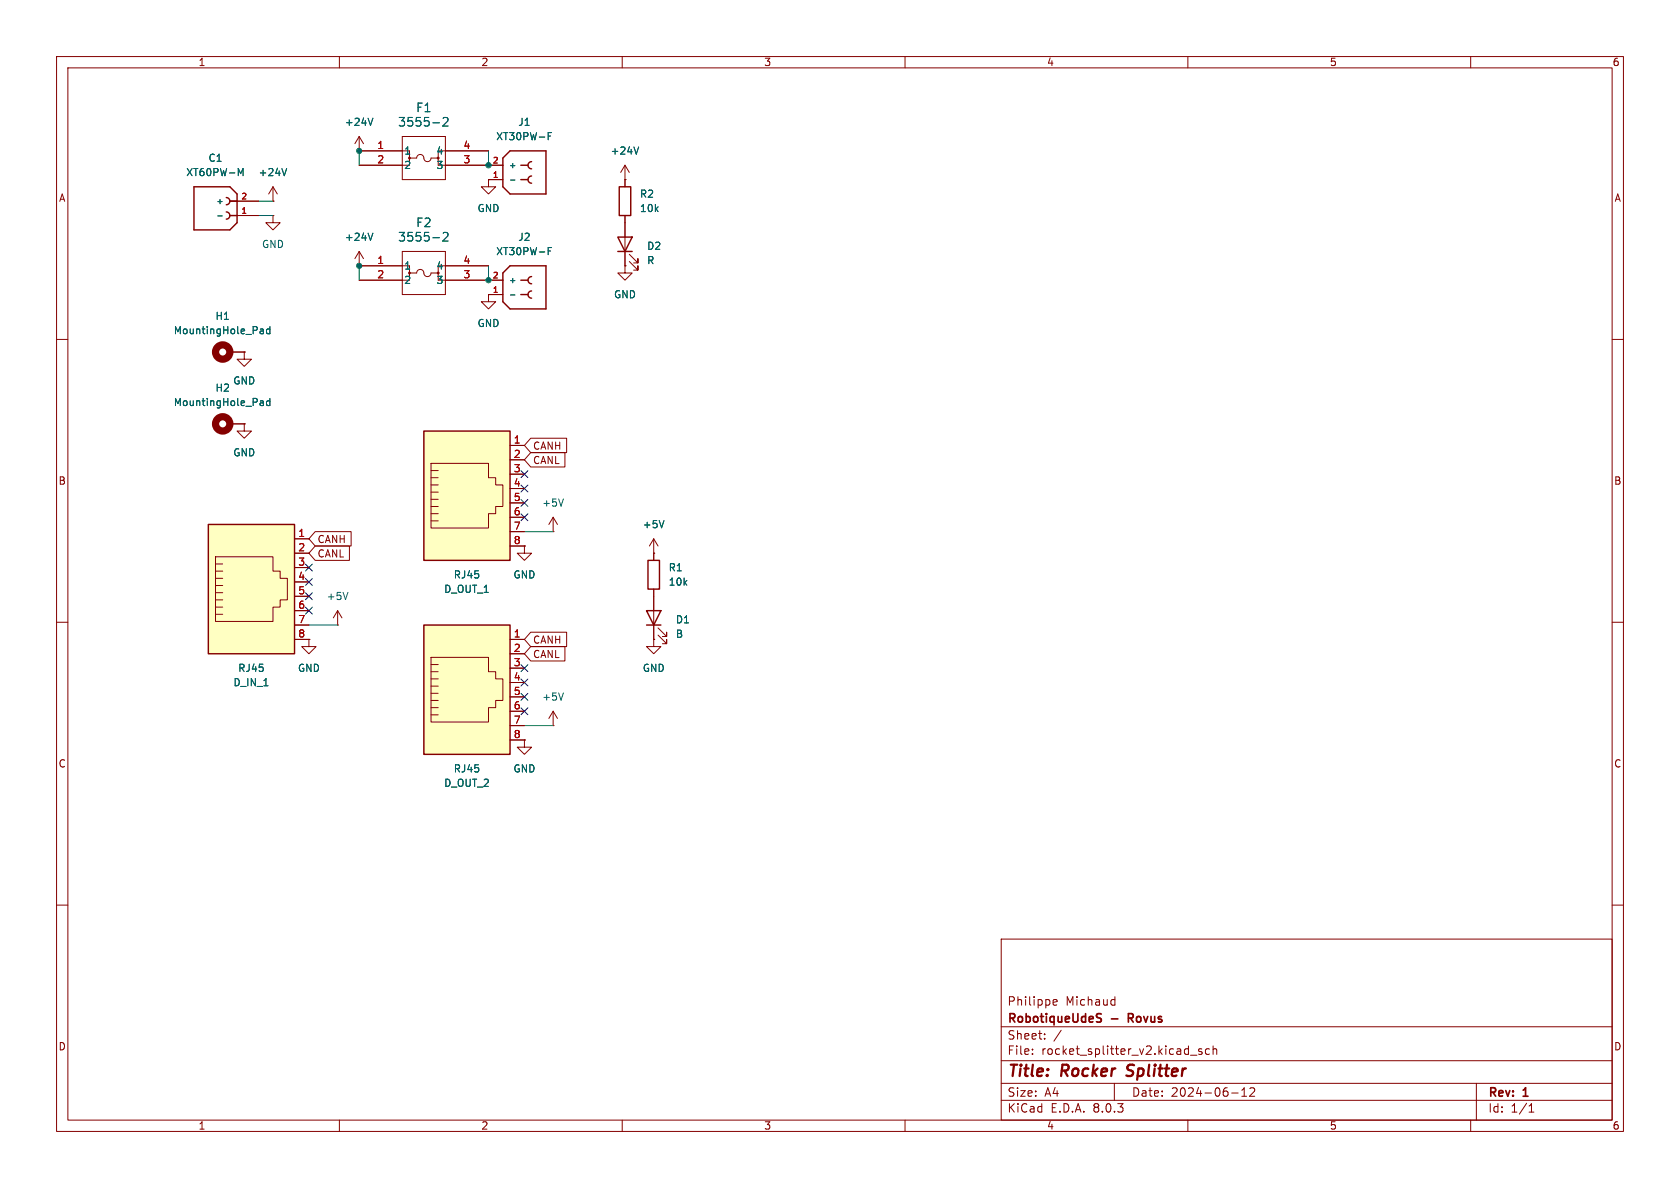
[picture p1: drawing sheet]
<svg xmlns="http://www.w3.org/2000/svg" width="297mm" height="210mm" viewBox="0 0 297 210" stroke-linecap="round" stroke-linejoin="round" font-family="sans-serif">
<g fill="none" stroke="#840000" stroke-width=".18">
<path d="M10 10h277v190h-277zM12 12h273v186h-273zM60 10v2M110 10v2M160 10v2M210 10v2M260 10v2M40.6 38.1h5.1M40.6 35.6h5.1M48.3 38.1v1.3h1.2l-1.2 1.2-1.3-1.2h1.3M48.3 38.1h.1M48.3 35.6h.1"/>
<path d="M48.3 33l-.8 1.3M48.3 33v2.6M48.3 33l.7 1.3M63.5 26.7h.1M63.5 29.2h7.6M63.5 26.7h7.6M63.5 24.1l-.8 1.3M63.5 24.1v2.6M63.5 24.1l.8 1.3M71.1 24.1h7.6v7.7h-7.6zM72.4 27.9h1.3a.67 .67 0 0 1 .7-.6 .67 .67 0 0 1 .6 .9 .63 .63 0 0 0 .7 .4 .63 .63 0 0 0 .5-.7h1.3M72.4 26.7v2.5"/>
<path d="M86.4 31.8v1.2h1.2l-1.2 1.3-1.3-1.3h1.3M86.4 31.8h.1M86.4 31.8h2.5M86.4 26.7h-8.9v2.5h11.4M110.5 31.8h.1M110.5 29.2v3.8M110.5 38.1v8.9M110.5 29.2l.8 1.3M110.5 29.2l-.8 1.3M10 60h2M63.5 47h.1M63.5 44.5v2.5"/>
<path d="M63.5 49.5h7.6M63.5 47h7.6M63.5 44.5l-.8 1.2M63.5 44.5l.8 1.2M71.1 44.5h7.6v7.6h-7.6zM72.4 48.3h1.3a.67 .67 0 0 1 .7-.7 .67 .67 0 0 1 .6 .9 .63 .63 0 0 0 .7 .4 .63 .63 0 0 0 .5-.6h1.3M72.4 47v2.5M86.4 52.1v1.2h1.2l-1.2 1.3-1.3-1.3h1.3M86.4 52.1h.1M86.4 47h-8.9v2.5h11.4M86.4 52.1h2.5M110.5 47v1.3h1.3l-1.3 1.2-1.3-1.2h1.3"/>
<path d="M110.5 47h.1M111.3 46.2l1.5 1.6v-.8v.8h-.8M111.3 45l1.5 1.5v-.8v.8h-.8M285 60h2M40.6 74.9h2.6M40.6 62.2h2.6M43.2 74.9v1.3h1.2l-1.2 1.3-1.3-1.3h1.3M43.2 74.9h.1M43.2 62.2v1.3h1.2l-1.2 1.3-1.3-1.3h1.3M43.2 62.2h.1M115.6 97.8v1.3M10 110h2"/>
<path d="M54.6 113v1.3h-1.3l1.3 1.3 1.3-1.3h-1.3M54.6 113h.1M59.7 110.5h.1M59.7 108l.8 1.2M59.7 108v2.5M59.7 108l-.8 1.2M115.6 113v1.3h1.2l-1.2 1.3-1.3-1.3h1.3M115.6 113h.1M115.6 104.1v8.9M116.3 112.3l1.6 1.5v-.8v.8h-.8M116.3 111l1.6 1.5v-.7v.7h-.8M285 110h2"/>
<path d="M97.8 128.3h.1M97.8 125.7l.8 1.3M97.8 125.7v2.6M97.8 125.7l-.8 1.3M10 160h2M285 160h2M177 166h108v32h-108zM186.2 177.2l.7-.1-.1-.3-.4-.1-.2 .2v.7h.6M196.7 176.7l.4 .1M197.1 177.6l-.4 .1M197.1 176.2v1.5M60 198v2"/>
<path d="M110 198v2M160 198v2M177 194.5h108M177 191.5h108M177 187.5h108M177 181.5h108M182.5 186.3v.1M182.5 185.5v.1M184.7 183.6v.1M184.7 182.8v.1M187.6 182.1l-1.3 2M197 191.5v3"/>
<path d="M210 198v2M210.5 186.5h1.1M212.5 185.5l-.4-.1-.2 .2 .1 .2 .5 .2v.3h-.6M213.8 185.5l-.4-.1-.3 .3v.4l.1 .2h.6M214.5 185.5l.2-.1 .3 .1 .1 .9M214.5 184.9v1.5M217.7 193.2h1.2M219.5 193.8h.9M219.5 192.7l.5-.4v1.5M221 192.4l.5-.1 .2 .1 .1 .3-.9 1.1h.9M260 198v2M261 191.5v6.5"/>
<path d="M270.3 196.6h.9M270.3 195.5l.4-.4v1.5"/>
</g>
<path d="M199.1 190.1l.3 .1M199.4 188.4l-.1 .2 .1 .4" fill="none" stroke="#840000" stroke-width=".4"/>
<path d="M194.1 179.9l.5 .1 .1 .4-.3 .3h-.3M194.1 179.2l.6 .1M199.5 180h.6M200.1 179.2h-.6v1.5" fill="none" stroke="#840000" stroke-width=".3"/>
<g fill="none" stroke="#840000" stroke-width="1.3">
<circle cx="39.4" cy="62.2" r="1.27"/>
<circle cx="39.4" cy="74.9" r="1.27"/>
</g>
<g fill="none" stroke="#006464" stroke-width=".18">
<path d="M38.5 38.2h.8M42.1 29.8l.4 .9 .5-.9v1.3M50.7 29.8l-.4 1.3M65.9 20.9l-.4 1.3M76.5 21.7h1.2M78.3 20.9l.6-.1 .2 .1 .1 .3-.9 1.1h.9M90.3 31.8h.7M96.9 24h.4M96.9 23.4h.6M112.9 26l-.4 1.2M46.1 58.2h.3l.2 .1v.7M46.6 58.9l-.5 .1"/>
<path d="M46.6 58.5h-.5M47.7 57.7v1.3M47.7 58.2h-.3l-.3 .2 .1 .5h.5M65.9 41.2l-.4 1.3M76.5 42h1.2M78.3 41.2l.6-.1 .2 .1 .1 .3-.9 1.1h.9M90.3 52.1h.7M96.9 44.4h.4M96.9 43.8h.6M46.1 70.9h.3l.2 .1v.7M46.6 71.6l-.5 .1M46.6 71.2h-.5"/>
<path d="M47.7 70.9h-.3l-.3 .2 .1 .5h.5M47.7 70.4v1.3M61.5 104.7l-.4 1.3M99.6 122.5l-.4 1.3"/>
</g>
<g fill="none" stroke="#840000" stroke-width=".25">
<path d="M34.3 33h6.3l1.3 1.3v5.1l-1.3 1.2h-6.3zM40 37.5a.64 .64 0 0 1 .6 .6 .64 .64 0 0 1-.6 .6M40 34.9a.64 .64 0 0 1 .6 .7 .64 .64 0 0 1-.6 .6M40.6 38.1h1.3M40.6 35.6h1.3M88.9 27.9l1.3-1.2h6.3v7.6h-6.3l-1.3-1.3zM92.1 31.8h1.2M92.1 29.2h1.2M94 31.1a.64 .64 0 0 0-.7 .7 .64 .64 0 0 0 .7 .6M94 28.6a.64 .64 0 0 0-.7 .6 .64 .64 0 0 0 .7 .6M109.5 33h2v5.1h-2zM88.9 48.3l1.3-1.3h6.3v7.6h-6.3l-1.3-1.3z"/>
<path d="M92.1 52.1h1.2M92.1 49.5h1.2M94 51.4a.64 .64 0 0 0-.7 .7 .64 .64 0 0 0 .7 .6M94 48.9a.64 .64 0 0 0-.7 .6 .64 .64 0 0 0 .7 .7M109.2 41.9h2.6l-1.3 2.6zM109.2 44.5h2.6M114.6 99.1h2v5h-2zM114.3 108h2.5l-1.2 2.5zM114.3 110.5h2.5"/>
</g>
<path d="M36.8 92.7h15.3v22.9h-15.3z" fill="#ffffc2"/>
<g fill="none" stroke="#840000" stroke-width=".18">
<path d="M38.1 99.7h1.3M38.1 98.4h10.2v2.6h1.2v1.2h1.3v3.8h-1.3v1.3h-1.2v2.6h-10.2zM52.1 95.3h2.5M52.1 97.8h2.5M38.1 101h1.3M38.1 102.2h1.3M38.1 103.5h1.3M38.1 104.8h1.3M38.1 106h1.3M38.1 107.3h1.3M38.1 108.6h1.3M52.1 100.3h2.5"/>
<path d="M52.1 102.9h2.5M52.1 105.4h2.5M52.1 108h2.5M52.1 110.5h2.5M52.1 113h2.5M92.7 130.8v1.3h-1.3l1.3 1.3 1.3-1.3h-1.3M92.7 130.8h.1"/>
</g>
<path d="M36.8 92.7h15.3v22.9h-15.3z" fill="none" stroke="#840000" stroke-width=".25"/>
<path d="M74.9 110.5h15.3v22.9h-15.3z" fill="#ffffc2"/>
<g fill="none" stroke="#840000" stroke-width=".18">
<path d="M115.6 97.8h.1M115.6 95.3l.7 1.2M115.6 95.3v2.5M115.6 95.3l-.8 1.2M76.2 117.5h1.3M76.2 118.7h1.3M76.2 116.2h10.2v2.5h1.2v1.3h1.3v3.8h-1.3v1.3h-1.2v2.5h-10.2zM90.2 113h2.5M90.2 115.6h2.5M90.2 118.1h2.5M76.2 120h1.3M76.2 121.3h1.3"/>
<path d="M76.2 122.6h1.3M76.2 123.8h1.3M76.2 125.1h1.3M76.2 126.4h1.3M90.2 120.7h2.5M90.2 123.2h2.5M90.2 125.7h2.5M90.2 128.3h2.5M90.2 130.8h2.5"/>
</g>
<path d="M74.9 110.5h15.3v22.9h-15.3z" fill="none" stroke="#840000" stroke-width=".25"/>
<path d="M117.4 92l-.4 1.3" fill="none" stroke="#006464" stroke-width=".18"/>
<path d="M74.9 76.2h15.3v22.9h-15.3z" fill="#ffffc2"/>
<g fill="none" stroke="#840000" stroke-width=".18">
<path d="M40.6 38.1h5.1M40.6 35.6h5.1M48.3 35.6h.1M63.5 26.7h.1M63.5 26.7h7.6M63.5 29.2h7.6M78.7 26.7h7.7M78.7 29.2h10.2M86.4 31.8h.1M86.4 31.8h2.5M110.5 31.8h.1M110.5 31.8v1.2"/>
<path d="M110.5 38.1v3.8M63.5 47h.1M63.5 49.5h7.6M63.5 47h7.6M78.7 49.5h10.2M78.7 47h7.7M86.4 52.1h.1M86.4 52.1h2.5M110.5 47h.1M110.5 44.5v2.5M40.6 74.9h2.6M40.6 62.2h2.6"/>
<path d="M43.2 74.9h.1M43.2 62.2h.1M90.2 78.7h2.5M93.8 77.5h6.4v2.5h-6.4l-1.1-1.3zM52.1 95.3h2.5M52.1 97.8h2.5M55.7 96.5h6.1v2.6h-6.1l-1.1-1.3zM55.7 94h6.4v2.5h-6.4l-1.1-1.2zM76.2 83.2h1.3M76.2 84.5h1.3M76.2 85.7h1.3M76.2 87h1.3"/>
<path d="M76.2 88.3h1.3M76.2 89.5h1.3M76.2 81.9h10.2v2.6h1.2v1.2h1.3v3.8h-1.3v1.3h-1.2v2.5h-10.2zM76.2 90.8h1.3M76.2 92.1h1.3M90.2 81.3h2.5M90.2 83.8h2.5M90.2 86.4h2.5M90.2 88.9h2.5M90.2 91.4h2.5M90.2 94h2.5M90.2 96.5h2.5"/>
<path d="M92.7 96.5v1.3h-1.3l1.3 1.3 1.3-1.3h-1.3M92.7 96.5h.1M93.8 80h6.1v2.6h-6.1l-1.1-1.3zM97.8 94h.1M97.8 91.4l.8 1.3M97.8 91.4v2.6M97.8 91.4l-.8 1.3M115.6 97.8h.1M115.6 97.8v1.3M52.1 100.3h2.5M52.1 102.9h2.5M52.1 105.4h2.5"/>
<path d="M52.1 108h2.5M52.1 110.5h2.5M52.1 113h2.5M54.6 113h.1M90.2 113h2.5M90.2 115.6h2.5M90.2 118.1h2.5M93.8 111.8h6.4v2.5h-6.4l-1.1-1.3zM93.8 114.3h6.1v2.5h-6.1l-1.1-1.2zM115.6 113h.1M115.6 104.1v3.9M115.6 110.5v2.5"/>
<path d="M90.2 120.7h2.5M90.2 123.2h2.5M90.2 125.7h2.5M90.2 128.3h2.5M90.2 130.8h2.5M92.7 130.8h.1"/>
</g>
<path d="M74.9 76.2h15.3v22.9h-15.3z" fill="none" stroke="#840000" stroke-width=".25"/>
<g fill="none" stroke="#006464" stroke-width=".18">
<path d="M38.5 38.2h.8M42.1 29.8l.4 .9 .5-.9v1.3M50.7 29.8l-.4 1.3M65.9 20.9l-.4 1.3M76.5 21.7h1.2M78.3 20.9l.6-.1 .2 .1 .1 .3-.9 1.1h.9M90.3 31.8h.7M96.9 24h.4M96.9 23.4h.6M112.9 26l-.4 1.2M46.1 58.2h.3l.2 .1v.7M46.6 58.9l-.5 .1"/>
<path d="M46.6 58.5h-.5M47.7 57.7v1.3M47.7 58.2h-.3l-.3 .2 .1 .5h.5M65.9 41.2l-.4 1.3M76.5 42h1.2M78.3 41.2l.6-.1 .2 .1 .1 .3-.9 1.1h.9M90.3 52.1h.7M96.9 44.4h.4M96.9 43.8h.6M46.1 70.9h.3l.2 .1v.7M46.6 71.6l-.5 .1M46.6 71.2h-.5"/>
<path d="M47.7 70.9h-.3l-.3 .2 .1 .5h.5M47.7 70.4v1.3M99.6 88.2l-.4 1.3M117.4 92l-.4 1.3"/>
</g>
<path d="M45.7 38.1h2.6M45.7 35.6h2.6M63.5 26.7v2.5M86.4 26.7v2.5M63.5 47v2.5M86.4 47v2.5M92.7 94h5.1M54.6 110.5h5.1M92.7 128.3h5.1" fill="none" stroke="#009600" stroke-width=".18"/>
<g fill="none" stroke="#000084" stroke-width=".18">
<path d="M54 99.7l1.2 1.2M55.2 99.7l-1.2 1.2M92.1 90.8l1.2 1.2M92.1 88.3l1.2 1.2M92.1 83.2l1.2 1.2M92.1 85.8l1.2 1.2M93.3 90.8l-1.2 1.2M93.3 88.3l-1.2 1.2M93.3 83.2l-1.2 1.2M93.3 85.8l-1.2 1.2M54 107.3l1.2 1.3M54 104.8l1.2 1.2"/>
<path d="M54 102.3l1.2 1.2M55.2 107.3l-1.2 1.3M55.2 104.8l-1.2 1.2M55.2 102.3l-1.2 1.2M92.1 117.5l1.2 1.2M93.3 117.5l-1.2 1.2M92.1 120l1.2 1.3M92.1 122.6l1.2 1.2M92.1 125.1l1.2 1.2M93.3 120l-1.2 1.3M93.3 122.6l-1.2 1.2M93.3 125.1l-1.2 1.2"/>
</g>
<g fill="#009600" stroke="#009600" stroke-width=".18">
<circle cx="63.5" cy="26.7" r=".46"/>
<circle cx="86.4" cy="29.2" r=".46"/>
<circle cx="86.4" cy="49.5" r=".46"/>
<circle cx="63.5" cy="47" r=".46"/>
</g>
<g font-size="2.8" fill="#840000">
<text x="178" y="190.9">Title:</text>
<text x="187.7" y="190.9">Rocker</text>
<text x="200.1" y="190.9">Splitter</text>
</g>
<g font-size="2.1" fill="#006464">
<text x="70.3" y="22.6">3555-2</text>
<text x="73.5" y="20">F1</text>
<text x="73.5" y="40.4">F2</text>
<text x="70.3" y="42.9">3555-2</text>
</g>
<g font-size="2.1" fill="#840000">
<text x="178" y="178">Philippe</text>
<text x="188.4" y="178">Michaud</text>
<text x="178" y="184">Sheet:</text>
<text x="178" y="181.2">RobotiqueUdeS</text>
<text x="196.5" y="181.2">-</text>
<text x="200.1" y="181.2">Rovus</text>
<text x="178" y="186.7">File:</text>
<text x="184.1" y="186.7">rocket_splitter_v2.kicad_sch</text>
<text x="178" y="196.9">KiCad</text>
<text x="178" y="194.1">Size:</text>
<text x="184.7" y="194.1">A4</text>
<text x="185.7" y="196.9">E.D.A.</text>
<text x="193.3" y="196.9">8.0.3</text>
<text x="200" y="194.1">Date:</text>
<text x="207" y="194.1">2024-06-12</text>
<text x="263" y="194.3">Rev:</text>
<text x="263" y="196.9">Id:</text>
<text x="267.1" y="196.9">1/1</text>
<text x="269.4" y="194.3">1</text>
</g>
<g font-size="1.8" fill="#840000">
<text x="35" y="11.9">1</text>
<text x="85" y="11.9">2</text>
<text x="135" y="11.9">3</text>
<text x="185" y="11.9">4</text>
<text x="235" y="11.9">5</text>
<text x="285" y="11.9">6</text>
<text x="10.3" y="35.9">A</text>
<text x="285.3" y="35.9">A</text>
<text x="94.1" y="82.2">CANL</text>
<text x="94.1" y="79.7">CANH</text>
<text x="10.3" y="85.9">B</text>
<text x="285.3" y="85.9">B</text>
<text x="56" y="98.7">CANL</text>
<text x="56" y="96.2">CANH</text>
<text x="94.1" y="114">CANH</text>
<text x="94.1" y="116.5">CANL</text>
<text x="10.3" y="135.9">C</text>
<text x="285.3" y="135.9">C</text>
<text x="10.3" y="185.9">D</text>
<text x="285.3" y="185.9">D</text>
<text x="35" y="199.9">1</text>
<text x="85" y="199.9">2</text>
<text x="135" y="199.9">3</text>
<text x="185" y="199.9">4</text>
<text x="235" y="199.9">5</text>
<text x="285" y="199.9">6</text>
</g>
<g font-size="1.8" fill="#006464">
<text x="60.9" y="22.5">+24V</text>
<text x="91.5" y="22.5">J1</text>
<text x="36.8" y="28.8">C1</text>
<text x="71.4" y="27.5">1</text>
<text x="77.1" y="27.5">4</text>
<text x="87.6" y="25">XT30PW-F</text>
<text x="107.8" y="27.5">+24V</text>
<text x="32.8" y="31.3">XT60PW-M</text>
<text x="45.6" y="31.3">+24V</text>
<text x="71.4" y="30.1">2</text>
<text x="77.1" y="30.1">3</text>
<text x="113" y="35.2">R2</text>
<text x="84.3" y="37.7">GND</text>
<text x="113" y="37.7">10k</text>
<text x="46.2" y="44">GND</text>
<text x="60.9" y="42.8">+24V</text>
<text x="71.4" y="47.9">1</text>
<text x="77.1" y="47.9">4</text>
<text x="87.6" y="45.3">XT30PW-F</text>
<text x="91.5" y="42.8">J2</text>
<text x="114.3" y="44.4">D2</text>
<text x="114.3" y="46.9">R</text>
<text x="71.4" y="50.4">2</text>
<text x="77.1" y="50.4">3</text>
<text x="108.5" y="52.9">GND</text>
<text x="30.6" y="59.3">MountingHole_Pad</text>
<text x="38" y="56.7">H1</text>
<text x="84.3" y="58">GND</text>
<text x="30.6" y="72">MountingHole_Pad</text>
<text x="38" y="69.4">H2</text>
<text x="41.1" y="68.2">GND</text>
<text x="41.1" y="80.9">GND</text>
<text x="95.8" y="89.8">+5V</text>
<text x="113.5" y="93.6">+5V</text>
<text x="118.1" y="101.2">R1</text>
<text x="57.7" y="106.3">+5V</text>
<text x="78.4" y="105">D_OUT_1</text>
<text x="80.1" y="102.5">RJ45</text>
<text x="90.7" y="102.5">GND</text>
<text x="118.1" y="103.7">10k</text>
<text x="119.4" y="110.4">D1</text>
<text x="119.4" y="112.9">B</text>
<text x="42" y="119">RJ45</text>
<text x="52.6" y="119">GND</text>
<text x="113.5" y="119">GND</text>
<text x="41.2" y="121.5">D_IN_1</text>
<text x="95.8" y="124.1">+5V</text>
<text x="80.1" y="136.8">RJ45</text>
<text x="90.7" y="136.8">GND</text>
<text x="78.4" y="139.3">D_OUT_2</text>
</g>
<g font-size="1.8" fill="#a90000">
<text x="66.6" y="26.4">1</text>
<text x="66.6" y="29">2</text>
<text x="81.8" y="29">3</text>
<text x="81.8" y="26.4">4</text>
<text x="66.6" y="46.7">1</text>
<text x="81.8" y="46.7">4</text>
<text x="66.6" y="49.3">2</text>
<text x="81.8" y="49.3">3</text>
<text x="90.7" y="78.5">1</text>
<text x="90.7" y="81">2</text>
<text x="90.7" y="83.6">3</text>
<text x="90.7" y="86.1">4</text>
<text x="90.7" y="88.6">5</text>
<text x="52.6" y="95">1</text>
<text x="90.7" y="91.2">6</text>
<text x="90.7" y="93.7">7</text>
<text x="52.6" y="97.5">2</text>
<text x="52.6" y="100.1">3</text>
<text x="90.7" y="96.3">8</text>
<text x="52.6" y="102.6">4</text>
<text x="52.6" y="105.2">5</text>
<text x="52.6" y="107.7">6</text>
<text x="52.6" y="110.2">7</text>
<text x="52.6" y="112.8">8</text>
<text x="90.7" y="112.8">1</text>
<text x="90.7" y="115.3">2</text>
<text x="90.7" y="117.9">3</text>
<text x="90.7" y="120.4">4</text>
<text x="90.7" y="122.9">5</text>
<text x="90.7" y="125.5">6</text>
<text x="90.7" y="128">7</text>
<text x="90.7" y="130.6">8</text>
</g>
<g font-size="1.4" fill="#a90000">
<text x="87" y="29">2</text>
<text x="42.6" y="35.3">2</text>
<text x="87" y="31.5">1</text>
<text x="42.6" y="37.8">1</text>
<text x="87" y="51.8">1</text>
<text x="87" y="49.3">2</text>
</g>
<g font-size="1.4" fill="#006464">
<text x="89.9" y="29.9">+</text>
<text x="38.1" y="36.3">+</text>
<text x="89.9" y="50.3">+</text>
</g>
</svg>
